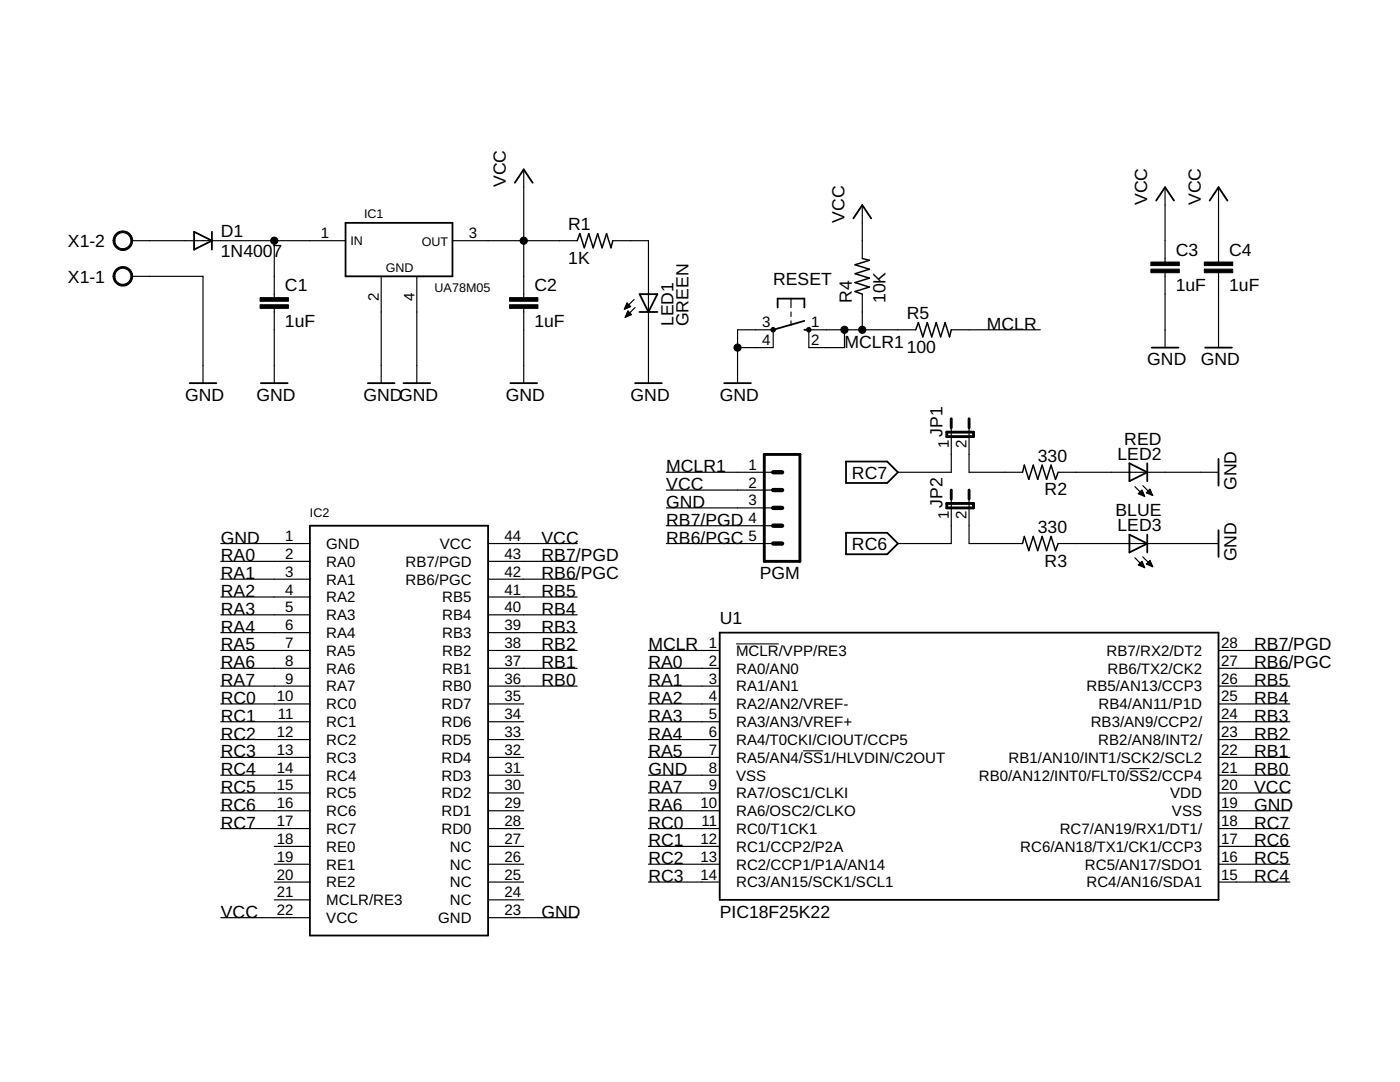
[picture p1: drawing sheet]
<svg xmlns="http://www.w3.org/2000/svg" width="279mm" height="216mm" viewBox="0 0 279 216" stroke-linecap="round" stroke-linejoin="round" font-family="sans-serif">
<path d="M146.9 128.5h8.5M160.3 149.8h4M225.4 153.4h4" fill="none" stroke="#000" stroke-width=".21"/>
<g fill="none" stroke="#000" stroke-width=".36">
<path d="M102.7 36.5l1.8-2.7 1.8 2.7M38.7 46.2l3.6 1.8-3.6 1.8zM42.3 46.2v3.6M69 44.5h21.3v10.6h-21.3zM127.6 58.7h3.6l-1.8 3.6zM170.3 43.6l1.8-2.7 1.8 2.7M230.7 40l1.8-2.6 1.8 2.6M241.4 40l1.8-2.6 1.8 2.6M37.8 76.5h5.4M52.1 76.5h5.3M73.4 76.5h5.3M80.5 76.5h5.4"/>
<path d="M101.9 76.5h5.3M126.7 76.5h5.4M127.6 62.3h3.6M144.5 76.5h5.4M155.2 61.4v-1.8h5.3v1.8M160.5 65.8h.9M160.5 64l-6.2 1.8M229.8 69.4h5.4M240.5 69.4h5.4M168.8 92.1h8.3l2.1 2.1-2.1 2.2h-8.3zM225.4 92.5l3.6 1.7-3.6 1.8zM229 92.5v3.5"/>
<path d="M243.2 91.6v5.3M61.8 104.9h35.6v81.8h-35.6zM168.8 106.3h8.3l2.1 2.2-2.1 2.1h-8.3zM225.4 106.7l3.6 1.8-3.6 1.7zM229 106.7v3.5M243.2 105.8v5.3M143.6 126.2h99.6v53.4h-99.6z"/>
</g>
<g fill="#000" stroke="#000" stroke-width=".2">
<path d="M23.3 53.6a1.96 1.96 0 0 1 3 .7 1.96 1.96 0 0 1-1.3 2.7 1.96 1.96 0 0 1-2.4-1.9h.3a1.6 1.6 0 0 1 2.3-1.4 1.6 1.6 0 0 1 .3 2.7 1.6 1.6 0 0 1-2.5-.9l-.1-.4h-.3a2.05 2.05 0 0 1 .7-1.5z" fill-rule="evenodd"/>
<path d="M23.3 46.5a1.96 1.96 0 0 1 3 .6 1.96 1.96 0 0 1-1.3 2.8 1.96 1.96 0 0 1-2.4-1.9h.3a1.6 1.6 0 0 1 2.3-1.5 1.6 1.6 0 0 1 .3 2.7 1.6 1.6 0 0 1-2.5-.8l-.1-.4h-.3a2.05 2.05 0 0 1 .7-1.5z" fill-rule="evenodd"/>
<circle cx="54.7" cy="48" r=".72"/>
<circle cx="104.5" cy="48" r=".72"/>
<circle cx="147.2" cy="69.4" r=".72"/>
<circle cx="154.3" cy="65.8" r=".46"/>
<circle cx="161.4" cy="65.8" r=".46"/>
<circle cx="168.5" cy="65.8" r=".72"/>
<circle cx="172.1" cy="65.8" r=".72"/>
</g>
<g fill="none" stroke="#000" stroke-width=".23">
<path d="M104.5 33.8v25.6M232.5 37.4v14.9M243.2 37.4v14.9M26.3 55.1h14.2v21.4M26.3 48h42.7M54.7 48v11.4M76.1 55.1v21.4M83.2 55.1v21.4M90.3 48h24.9M122.3 48h7.1v28.5M126.6 59.8l-2 1.9M157.9 59.6v1.8"/>
<path d="M172.1 40.9v10.7M172.1 58.7v7.1M232.5 54.4v15M243.2 54.4v15M54.7 61.5v15M104.5 61.5v15M124.6 61.6h.2M124.7 61.5h.5M124.8 61.3h.8M124.8 63.3h.1M124.9 61.1h.9M124.9 63.1h.4"/>
<path d="M124.9 60.9h.7M124.9 62.9h.8M125 60.7h.4M125 62.7h1M125.1 60.6h.1M125.1 62.5h.7M125.1 60.5l.8 .7-1.3 .5zM125.2 62.4h.4M125.3 62.2h.2M125.3 62.1l.7 .7-1.2 .5zM126.7 61.4l-1.9 1.9M147.2 69.4h7.1v-3.6h-7.1v10.7"/>
<path d="M157.9 62.3v.8M157.9 64v.9M168.5 65.8v3.6h-7.1v-3.6h21.4M189.8 65.8h17.8M133 94.2h21.3M133 97.8h21.3M189.8 85.3v8.9h-10.6M189.8 99.6v8.9h-10.6M193.4 85.3v8.9h10.7M193.4 99.6v8.9h10.7M211.2 94.2h32M226.5 97.1l1.9 1.9"/>
<path d="M227.2 98.5l1.2 .5M227.2 98.5l.7-.7 .5 1.2M227.2 98.5h1M227.4 98.3h.7M227.6 98.1h.4M227.6 98.7h.7M227.7 98h.3M228 98.9h.4M228.1 96.9l1.9 2M228.8 98.3h1M228.8 98.3l1.2 .6M228.8 98.3l.7-.7 .5 1.3"/>
<path d="M229 98.1h.7M229.2 98h.4M229.2 98.5h.7M229.3 97.8h.3M229.6 98.7h.4M44.1 108.5h17.7M44.1 112h17.7M44.1 115.6h17.7M44.1 119.1h17.7M97.4 108.5h17.8M97.4 112h17.8M97.4 115.6h17.8"/>
<path d="M97.4 119.1h17.8M133 101.3h21.3M133 104.9h21.3M133 108.5h21.3M211.2 108.5h32M226.5 111.3l1.9 2M227.2 112.7h1M227.4 112.5h.7M227.5 112.8h.8M227.6 112.3h.4M227.8 112.1h.1M227.9 112l.5 1.3-1.2-.6z"/>
<path d="M227.9 113h.4M228.1 111.1l1.9 2M228.3 113.2h.1M228.8 112.5l.7-.7 .5 1.3zM228.9 112.5h.9M229 112.3h.7M229.1 112.7h.7M229.2 112.1h.4M229.4 111.9h.2M229.5 112.8h.4M229.9 113h.1M44.1 122.7h17.7"/>
<path d="M44.1 126.2h17.7M44.1 129.8h17.7M44.1 136.9h17.7M44.1 133.3h17.7M97.4 122.7h17.8M97.4 126.2h17.8M97.4 129.8h17.8M97.4 136.9h17.8M97.4 133.3h17.8M129.4 129.8h14.2M129.4 136.9h14.2M129.4 133.3h14.2"/>
<path d="M243.2 129.8h14.2M243.2 136.9h14.2M243.2 133.3h14.2M44.1 140.5h17.7M44.1 144h17.7M44.1 147.6h17.7M44.1 151.1h17.7M44.1 158.2h17.7M44.1 154.7h17.7M97.4 140.5h7.1M97.4 144h7.1M97.4 147.6h7.1"/>
<path d="M97.4 151.1h7.1M97.4 158.2h7.1M97.4 154.7h7.1M129.4 140.5h14.2M129.4 144h14.2M129.4 147.6h14.2M129.4 151.1h14.2M129.4 158.2h14.2M129.4 154.7h14.2M243.2 140.5h14.2M243.2 144h14.2M243.2 147.6h14.2"/>
<path d="M243.2 151.1h14.2M243.2 158.2h14.2M243.2 154.7h14.2M44.1 165.3h17.7M44.1 161.8h17.7M54.7 179.6h7.1M54.7 168.9h7.1M54.7 172.4h7.1M54.7 176h7.1M97.4 179.6h7.1M97.4 168.9h7.1M97.4 172.4h7.1"/>
<path d="M97.4 176h7.1M97.4 165.3h7.1M97.4 161.8h7.1M129.4 168.9h14.2M129.4 172.4h14.2M129.4 176h14.2M129.4 165.3h14.2M129.4 161.8h14.2M243.2 168.9h14.2M243.2 172.4h14.2M243.2 176h14.2M243.2 165.3h14.2"/>
<path d="M243.2 161.8h14.2M44.1 183.1h17.7M97.4 183.1h17.8"/>
</g>
<path d="M51.9 59.4h5.7v.7h-5.7zM101.7 59.4h5.7v.7h-5.7zM229.7 53.7h5.7v.7h-5.7zM229.7 52.3h5.7v.7h-5.7zM240.3 53.7h5.7v.7h-5.7zM240.3 52.3h5.7v.7h-5.7zM51.9 60.8h5.7v.7h-5.7zM101.7 60.8h5.7v.7h-5.7z" fill="#000" stroke="#000" stroke-width=".2"/>
<path d="M115.2 48l.5-1.4 .9 2.8 .9-2.8 .9 2.8 .9-2.8 .9 2.8 .9-2.8 .8 2.8 .4-1.4M172.1 51.6l1.4 .3-2.9 .9 2.9 .9-2.9 .9 2.9 .9-2.9 .9 2.9 .9-2.9 .9 1.5 .5M182.8 65.8l.5-1.4 .9 2.8 .9-2.8 .8 2.8 .9-2.8 .9 2.8 .9-2.8 .9 2.8 .3-1.4M204.1 94.2l.3-1.4 .9 2.9 .9-2.9 .9 2.9 .9-2.9 .9 2.9 .9-2.9 .9 2.9 .5-1.5M204.1 108.5l.3-1.5 .9 2.9 .9-2.9 .9 2.9 .9-2.9 .9 2.9 .9-2.9 .9 2.9 .5-1.4" fill="none" stroke="#000" stroke-width=".3"/>
<path d="M152.5 90.7h7.1v21.3h-7.1zM189 86.2h5.3v.9h-5.3zM189.8 83.6v1.7M189.8 97.8v1.8M193.4 83.6v1.7M193.4 97.8v1.8M189 100.5h5.3v.8h-5.3z" fill="none" stroke="#000" stroke-width=".57"/>
<path d="M154.3 97.8h1.8M154.3 94.2h1.8M154.3 101.3h1.8M154.3 108.5h1.8M154.3 104.9h1.8" fill="none" stroke="#000" stroke-width=".87"/>
<g font-size="3.5">
<text x="101" y="37.4" transform="rotate(-90 101 37.4)">VCC</text>
<text x="229" y="40.9" transform="rotate(-90 229 40.9)">VCC</text>
<text x="239.6" y="40.9" transform="rotate(-90 239.6 40.9)">VCC</text>
<text x="44.1" y="47.3">D1</text>
<text x="113.4" y="45.9">R1</text>
<text x="168.5" y="44.5" transform="rotate(-90 168.5 44.5)">VCC</text>
<text x="13.6" y="49.3">X1-2</text>
<text x="44.1" y="51.3">1N4007</text>
<text x="113.4" y="52.6">1K</text>
<text x="234.7" y="51">C3</text>
<text x="245.3" y="51">C4</text>
<text x="13.6" y="56.4">X1-1</text>
<text x="56.9" y="58.2">C1</text>
<text x="106.7" y="58.2">C2</text>
<text x="154.3" y="56.9">RESET</text>
<text x="234.7" y="58.2">1uF</text>
<text x="245.3" y="58.2">1uF</text>
<text x="56.9" y="65.3">1uF</text>
<text x="106.7" y="65.3">1uF</text>
<text x="134.4" y="65.1" transform="rotate(-90 134.4 65.1)">LED1</text>
<text x="137.4" y="65.1" transform="rotate(-90 137.4 65.1)">GREEN</text>
<text x="170" y="60.5" transform="rotate(-90 170 60.5)">R4</text>
<text x="176.7" y="60.5" transform="rotate(-90 176.7 60.5)">10K</text>
<text x="181" y="63.7">R5</text>
<text x="197" y="65.8">MCLR</text>
<text x="168.5" y="69.4">MCLR1</text>
<text x="181" y="70.4">100</text>
<text x="229" y="72.9">GND</text>
<text x="239.6" y="72.9">GND</text>
<text x="37" y="80">GND</text>
<text x="51.2" y="80">GND</text>
<text x="72.5" y="80">GNDGND</text>
<text x="101" y="80">GND</text>
<text x="125.9" y="80">GND</text>
<text x="143.6" y="80">GND</text>
<text x="188.1" y="87.1" transform="rotate(-90 188.1 87.1)">JP1</text>
<text x="224.4" y="88.7">RED</text>
<text x="133" y="94.2">MCLR1</text>
<text x="170" y="95.5">RC7</text>
<text x="207.1" y="92.1">330</text>
<text x="223" y="91.8">LED2</text>
<text x="133" y="101.3">GND</text>
<text x="133" y="97.8">VCC</text>
<text x="188.1" y="101.3" transform="rotate(-90 188.1 101.3)">JP2</text>
<text x="208.5" y="98.8">R2</text>
<text x="246.7" y="97.8" transform="rotate(-90 246.7 97.8)">GND</text>
<text x="133" y="104.9">RB7/PGD</text>
<text x="207.1" y="106.3">330</text>
<text x="222.6" y="103">BLUE</text>
<text x="223" y="106">LED3</text>
<text x="44.1" y="108.5">GND</text>
<text x="44.1" y="112">RA0</text>
<text x="108.1" y="108.5">VCC</text>
<text x="108.1" y="112">RB7/PGD</text>
<text x="133" y="108.5">RB6/PGC</text>
<text x="170" y="109.7">RC6</text>
<text x="208.5" y="113.1">R3</text>
<text x="246.7" y="112" transform="rotate(-90 246.7 112)">GND</text>
<text x="44.1" y="115.6">RA1</text>
<text x="44.1" y="119.1">RA2</text>
<text x="108.1" y="119.1">RB5</text>
<text x="108.1" y="115.6">RB6/PGC</text>
<text x="151.6" y="115.6">PGM</text>
<text x="44.1" y="122.7">RA3</text>
<text x="108.1" y="122.7">RB4</text>
<text x="143.6" y="124.5">U1</text>
<text x="44.1" y="126.2">RA4</text>
<text x="44.1" y="129.8">RA5</text>
<text x="108.1" y="126.2">RB3</text>
<text x="108.1" y="129.8">RB2</text>
<text x="129.4" y="129.8">MCLR</text>
<text x="250.3" y="129.8">RB7/PGD</text>
<text x="44.1" y="136.9">RA7</text>
<text x="44.1" y="133.3">RA6</text>
<text x="108.1" y="136.9">RB0</text>
<text x="108.1" y="133.3">RB1</text>
<text x="129.4" y="133.3">RA0</text>
<text x="129.4" y="136.9">RA1</text>
<text x="250.3" y="136.9">RB5</text>
<text x="250.3" y="133.3">RB6/PGC</text>
<text x="44.1" y="140.5">RC0</text>
<text x="129.4" y="140.5">RA2</text>
<text x="250.3" y="140.5">RB4</text>
<text x="44.1" y="147.6">RC2</text>
<text x="44.1" y="144">RC1</text>
<text x="129.4" y="147.6">RA4</text>
<text x="129.4" y="144">RA3</text>
<text x="250.3" y="144">RB3</text>
<text x="250.3" y="147.6">RB2</text>
<text x="44.1" y="154.7">RC4</text>
<text x="44.1" y="151.1">RC3</text>
<text x="129.4" y="154.7">GND</text>
<text x="129.4" y="151.1">RA5</text>
<text x="250.3" y="154.7">RB0</text>
<text x="250.3" y="151.1">RB1</text>
<text x="44.1" y="161.8">RC6</text>
<text x="44.1" y="158.2">RC5</text>
<text x="129.4" y="158.2">RA7</text>
<text x="129.4" y="161.8">RA6</text>
<text x="250.3" y="161.8">GND</text>
<text x="250.3" y="158.2">VCC</text>
<text x="44.1" y="165.3">RC7</text>
<text x="129.4" y="165.3">RC0</text>
<text x="250.3" y="165.3">RC7</text>
<text x="129.4" y="172.5">RC2</text>
<text x="129.4" y="168.9">RC1</text>
<text x="250.3" y="168.9">RC6</text>
<text x="250.3" y="172.5">RC5</text>
<text x="129.4" y="176">RC3</text>
<text x="250.3" y="176">RC4</text>
<text x="44.1" y="183.1">VCC</text>
<text x="108.1" y="183.1">GND</text>
<text x="143.6" y="183.1">PIC18F25K22</text>
</g>
<g font-size="3">
<text x="64" y="47.5">1</text>
<text x="93.6" y="47.5">3</text>
<text x="75.6" y="60.1" transform="rotate(-90 75.6 60.1)">2</text>
<text x="82.7" y="60.1" transform="rotate(-90 82.7 60.1)">4</text>
<text x="152.1" y="65.3">3</text>
<text x="161.9" y="65.3">1</text>
<text x="152.1" y="68.9">4</text>
<text x="161.9" y="68.9">2</text>
<text x="189.4" y="89.3" transform="rotate(-90 189.4 89.3)">1</text>
<text x="192.9" y="89.3" transform="rotate(-90 192.9 89.3)">2</text>
<text x="149.4" y="93.7">1</text>
<text x="149.4" y="97.3">2</text>
<text x="149.4" y="100.9">3</text>
<text x="56.9" y="108">1</text>
<text x="100.7" y="108">44</text>
<text x="149.4" y="104.4">4</text>
<text x="149.4" y="108">5</text>
<text x="189.4" y="103.5" transform="rotate(-90 189.4 103.5)">1</text>
<text x="192.9" y="103.5" transform="rotate(-90 192.9 103.5)">2</text>
<text x="56.9" y="111.5">2</text>
<text x="65.1" y="113.1">RA0</text>
<text x="65.1" y="109.5">GND</text>
<text x="80.9" y="113.1">RB7/PGD</text>
<text x="87.8" y="109.5">VCC</text>
<text x="100.7" y="111.5">43</text>
<text x="56.9" y="115.1">3</text>
<text x="56.9" y="118.6">4</text>
<text x="65.1" y="116.6">RA1</text>
<text x="80.9" y="116.6">RB6/PGC</text>
<text x="100.7" y="118.6">41</text>
<text x="100.7" y="115.1">42</text>
<text x="56.9" y="122.2">5</text>
<text x="56.9" y="125.7">6</text>
<text x="65.1" y="120.2">RA2</text>
<text x="65.1" y="123.7">RA3</text>
<text x="88.3" y="123.8">RB4</text>
<text x="88.3" y="120.2">RB5</text>
<text x="100.7" y="125.7">39</text>
<text x="100.7" y="122.2">40</text>
<text x="56.9" y="129.3">7</text>
<text x="65.1" y="127.3">RA4</text>
<text x="65.1" y="130.9">RA5</text>
<text x="88.3" y="130.9">RB2</text>
<text x="88.3" y="127.3">RB3</text>
<text x="100.7" y="129.3">38</text>
<text x="141.5" y="129.3">1</text>
<text x="146.9" y="130.9">MCLR/VPP/RE3</text>
<text x="220.8" y="130.9">RB7/RX2/DT2</text>
<text x="243.7" y="129.3">28</text>
<text x="56.9" y="136.4">9</text>
<text x="56.9" y="132.8">8</text>
<text x="65.1" y="138">RA7</text>
<text x="65.1" y="134.4">RA6</text>
<text x="88.3" y="138">RB0</text>
<text x="88.3" y="134.4">RB1</text>
<text x="100.7" y="136.4">36</text>
<text x="100.7" y="132.8">37</text>
<text x="141.5" y="132.8">2</text>
<text x="141.5" y="136.4">3</text>
<text x="146.9" y="134.4">RA0/AN0</text>
<text x="146.9" y="138">RA1/AN1</text>
<text x="216.8" y="138">RB5/AN13/CCP3</text>
<text x="221" y="134.4">RB6/TX2/CK2</text>
<text x="243.7" y="136.4">26</text>
<text x="243.7" y="132.8">27</text>
<text x="55.2" y="140">10</text>
<text x="55.5" y="143.5">11</text>
<text x="65.1" y="141.5">RC0</text>
<text x="88.1" y="141.5">RD7</text>
<text x="100.7" y="143.5">34</text>
<text x="100.7" y="140">35</text>
<text x="141.5" y="140">4</text>
<text x="141.5" y="143.5">5</text>
<text x="146.9" y="141.5">RA2/AN2/VREF-</text>
<text x="219.2" y="141.5">RB4/AN11/P1D</text>
<text x="243.7" y="143.5">24</text>
<text x="243.7" y="140">25</text>
<text x="55.2" y="147.1">12</text>
<text x="65.1" y="145.1">RC1</text>
<text x="65.1" y="148.6">RC2</text>
<text x="88.1" y="148.6">RD5</text>
<text x="88.1" y="145.1">RD6</text>
<text x="100.7" y="147.1">33</text>
<text x="141.5" y="147.1">6</text>
<text x="146.9" y="145.1">RA3/AN3/VREF+</text>
<text x="146.9" y="148.6">RA4/T0CKI/CIOUT/CCP5</text>
<text x="217.7" y="145.1">RB3/AN9/CCP2/</text>
<text x="219.2" y="148.6">RB2/AN8/INT2/</text>
<text x="243.7" y="147.1">23</text>
<text x="55.2" y="150.6">13</text>
<text x="55.2" y="154.2">14</text>
<text x="65.1" y="152.2">RC3</text>
<text x="65.1" y="155.7">RC4</text>
<text x="88.1" y="155.7">RD3</text>
<text x="88.1" y="152.2">RD4</text>
<text x="100.7" y="154.2">31</text>
<text x="100.7" y="150.6">32</text>
<text x="141.5" y="154.2">8</text>
<text x="141.5" y="150.6">7</text>
<text x="146.9" y="155.7">VSS</text>
<text x="146.9" y="152.2">RA5/AN4/SS1/HLVDIN/C2OUT</text>
<text x="195.3" y="155.7">RB0/AN12/INT0/FLT0/SS2/CCP4</text>
<text x="201.3" y="152.2">RB1/AN10/INT1/SCK2/SCL2</text>
<text x="243.7" y="154.2">21</text>
<text x="243.7" y="150.6">22</text>
<text x="55.2" y="157.7">15</text>
<text x="55.2" y="161.3">16</text>
<text x="65.1" y="159.3">RC5</text>
<text x="88.1" y="159.3">RD2</text>
<text x="100.7" y="161.3">29</text>
<text x="100.7" y="157.7">30</text>
<text x="139.8" y="161.3">10</text>
<text x="141.5" y="157.7">9</text>
<text x="146.9" y="159.3">RA7/OSC1/CLKI</text>
<text x="233.5" y="159.3">VDD</text>
<text x="243.7" y="157.7">20</text>
<text x="243.7" y="161.3">19</text>
<text x="55.2" y="164.8">17</text>
<text x="65.1" y="162.9">RC6</text>
<text x="65.1" y="166.4">RC7</text>
<text x="88.1" y="166.4">RD0</text>
<text x="88.1" y="162.9">RD1</text>
<text x="100.7" y="164.8">28</text>
<text x="140" y="164.8">11</text>
<text x="146.9" y="162.9">RA6/OSC2/CLKO</text>
<text x="146.9" y="166.4">RC0/T1CK1</text>
<text x="211.5" y="166.4">RC7/AN19/RX1/DT1/</text>
<text x="233.9" y="162.9">VSS</text>
<text x="243.7" y="164.8">18</text>
<text x="55.2" y="168.4">18</text>
<text x="55.2" y="172">19</text>
<text x="65.1" y="170">RE0</text>
<text x="65.1" y="173.5">RE1</text>
<text x="89.8" y="173.5">NC</text>
<text x="89.8" y="170">NC</text>
<text x="100.7" y="172">26</text>
<text x="100.7" y="168.4">27</text>
<text x="139.8" y="168.4">12</text>
<text x="139.8" y="172">13</text>
<text x="146.9" y="170">RC1/CCP2/P2A</text>
<text x="146.9" y="173.5">RC2/CCP1/P1A/AN14</text>
<text x="203.6" y="170">RC6/AN18/TX1/CK1/CCP3</text>
<text x="216.5" y="173.5">RC5/AN17/SDO1</text>
<text x="243.7" y="172">16</text>
<text x="243.7" y="168.4">17</text>
<text x="55.2" y="179.1">21</text>
<text x="55.2" y="175.5">20</text>
<text x="65.1" y="177.1">RE2</text>
<text x="89.8" y="177.1">NC</text>
<text x="100.7" y="179.1">24</text>
<text x="100.7" y="175.5">25</text>
<text x="139.8" y="175.5">14</text>
<text x="146.9" y="177.1">RC3/AN15/SCK1/SCL1</text>
<text x="216.8" y="177.1">RC4/AN16/SDA1</text>
<text x="243.7" y="175.5">15</text>
<text x="55.2" y="182.6">22</text>
<text x="65.1" y="180.6">MCLR/RE3</text>
<text x="65.1" y="184.2">VCC</text>
<text x="87.5" y="184.2">GND</text>
<text x="89.8" y="180.6">NC</text>
<text x="100.7" y="182.6">23</text>
</g>
<g font-size="2.5">
<text x="72.7" y="43.5">IC1</text>
<text x="69.9" y="48.8">IN</text>
<text x="84.2" y="49.1">OUT</text>
<text x="77" y="54.2">GND</text>
<text x="86.7" y="58.2">UA78M05</text>
<text x="61.9" y="103.1">IC2</text>
</g>
</svg>
